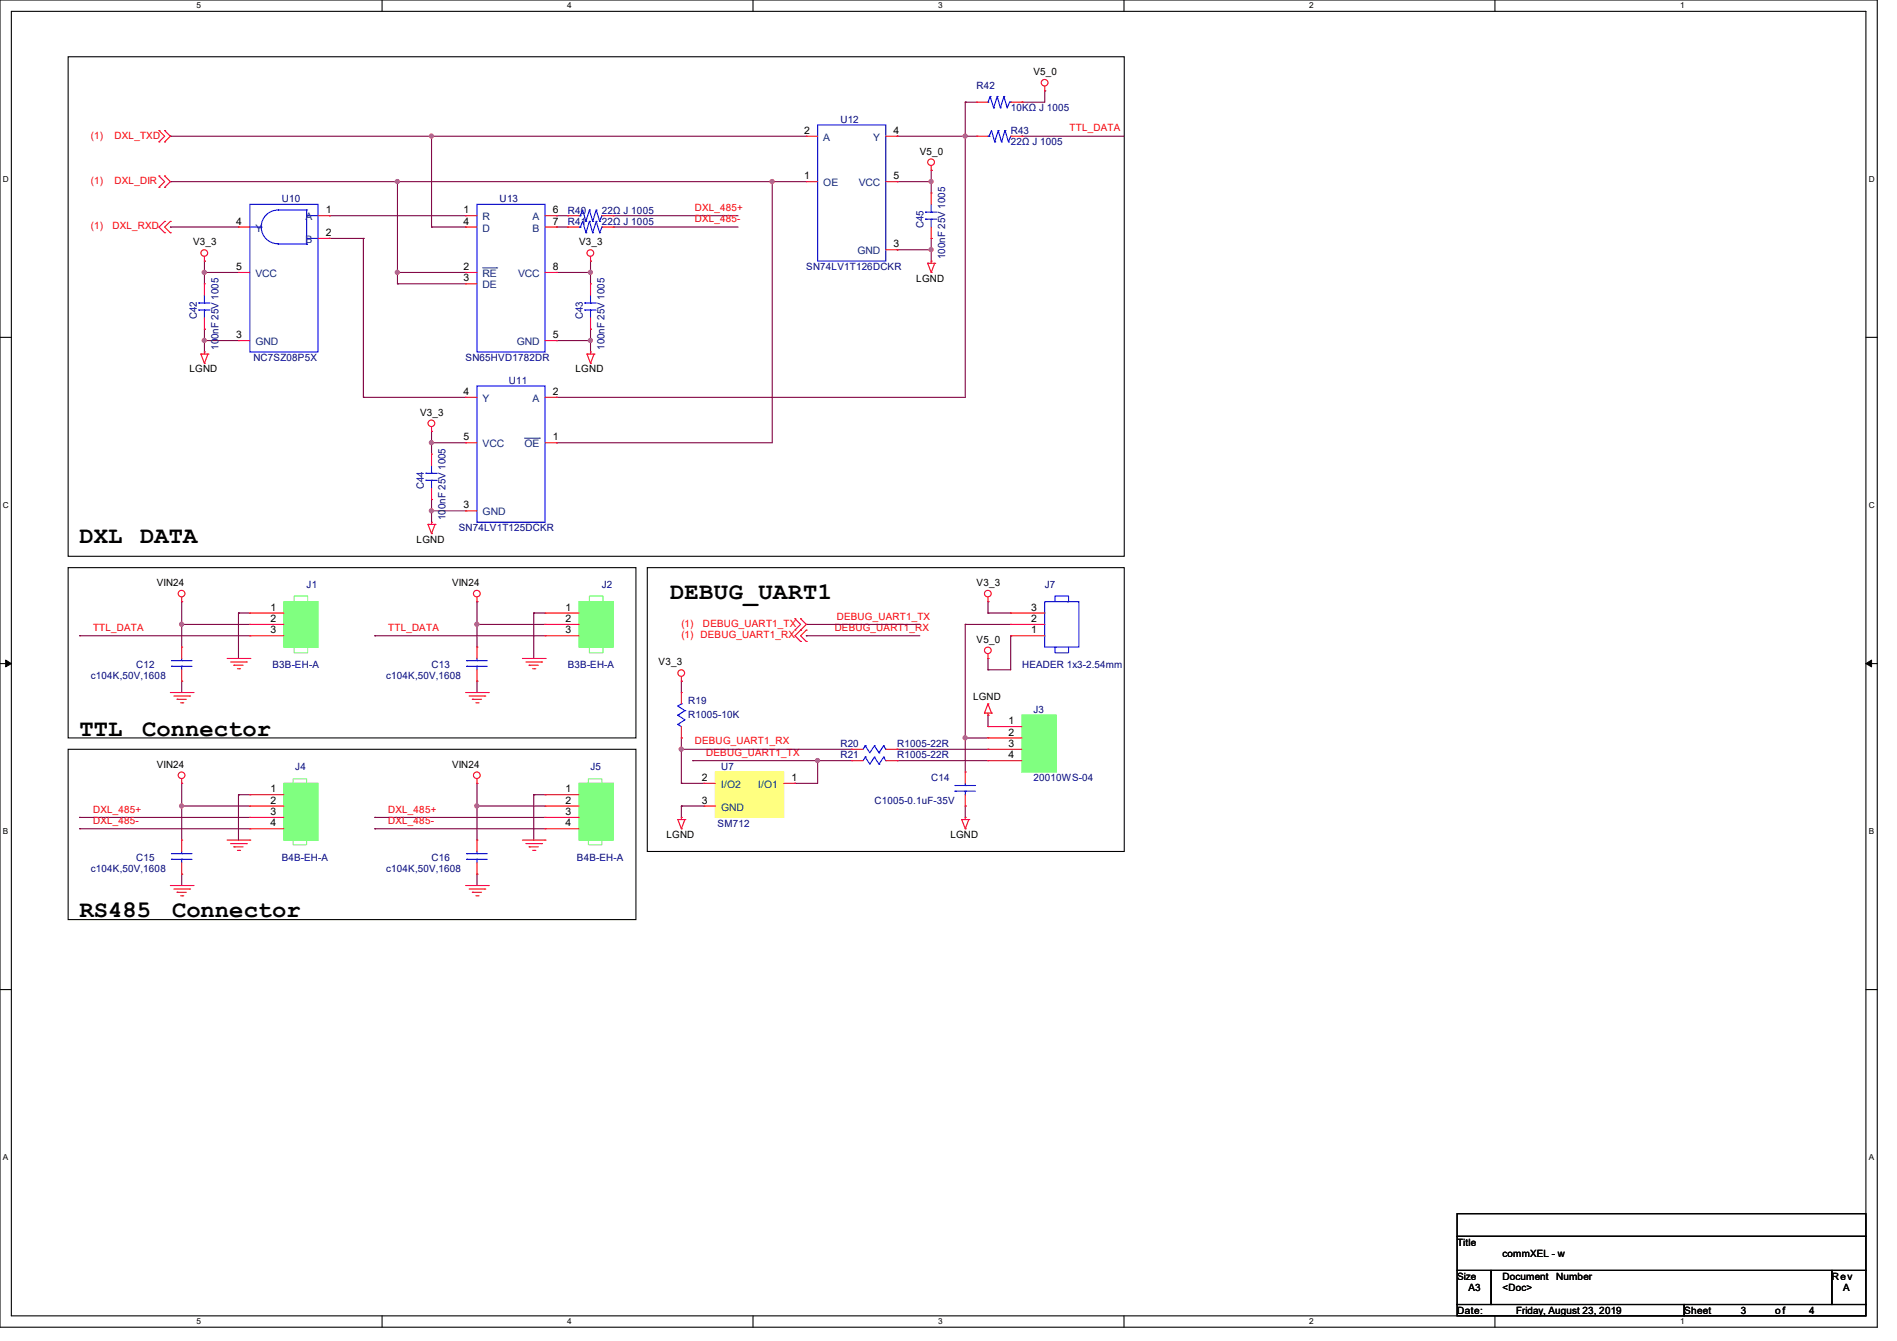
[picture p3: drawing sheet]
<svg xmlns="http://www.w3.org/2000/svg" width="297mm" height="210mm" viewBox="0 0 297 210" stroke-linecap="round" stroke-linejoin="round" font-family="sans-serif">
<path d="M0 0h293.9v207.9h-293.9zM1.8 1.8h290.3v204.3h-290.3z" fill="none" stroke="#000" stroke-width=".17"/>
<g fill="#fff">
<path d="M30.8 .2h.7v1.4h-.7z"/>
<path d="M30.8 206.2h.7v1.4h-.7z"/>
</g>
<path d="M59.8 0v1.8M59.8 206.1v1.8" fill="none" stroke="#000" stroke-width=".17"/>
<g fill="#fff">
<path d="M88.8 .2h.7v1.4h-.7z"/>
<path d="M88.8 206.2h.7v1.4h-.7z"/>
</g>
<path d="M117.9 0v1.8M117.9 206.1v1.8" fill="none" stroke="#000" stroke-width=".17"/>
<g fill="#fff">
<path d="M146.9 .2h.7v1.4h-.7z"/>
<path d="M146.9 206.2h.7v1.4h-.7z"/>
</g>
<path d="M176 0v1.8M176 206.1v1.8" fill="none" stroke="#000" stroke-width=".17"/>
<g fill="#fff">
<path d="M205 .2h.7v1.4h-.7z"/>
<path d="M205 206.2h.7v1.4h-.7z"/>
</g>
<path d="M234.1 0v1.8M234.1 206.1v1.8" fill="none" stroke="#000" stroke-width=".17"/>
<g fill="#fff">
<path d="M263.1 .2h.6v1.4h-.6z"/>
<path d="M263.1 206.2h.6v1.4h-.6z"/>
<path d="M.5 27.3h.9v1.4h-.9z"/>
<path d="M292.6 27.3h.9v1.4h-.9z"/>
<path d="M.5 78.4h.9v1.4h-.9z"/>
<path d="M292.6 78.4h.9v1.4h-.9z"/>
</g>
<path d="M0 52.8h1.8M292.1 52.8h1.8" fill="none" stroke="#000" stroke-width=".17"/>
<g fill="#fff">
<path d="M.5 129.5h.8v1.4h-.8z"/>
<path d="M292.6 129.5h.8v1.4h-.8z"/>
</g>
<path d="M0 103.9h1.8M292.1 103.9h1.8" fill="none" stroke="#000" stroke-width=".17"/>
<path d="M.9 103.4l.9 .5-.9 .5zM292.1 103.9l.9-.5v1z" fill="#000" stroke="#000" stroke-width=".16"/>
<g fill="#fff">
<path d="M.5 180.5h.8v1.4h-.8z"/>
<path d="M292.6 180.5h.8v1.4h-.8z"/>
</g>
<g fill="none" stroke="#000" stroke-width=".17">
<path d="M10.7 8.9h165.3v78.2h-165.3zM10.7 88.9h88.9v26.7h-88.9zM101.3 88.9h74.7v44.4h-74.7zM10.7 117.3h88.9v26.7h-88.9zM0 155h1.8M292.1 155h1.8M228.1 190.1h64v3.5h-64zM228.1 193.6h64v5.4h-64zM228.1 199h5.4v5.3h-5.4zM233.5 199h53.3v5.3h-53.3zM286.8 199h5.3v5.3h-5.3zM228.1 204.3h35.6v1.8h-35.6z"/>
<path d="M263.7 204.3h28.4v1.8h-28.4z"/>
</g>
<g fill="none" stroke="#800040" stroke-width=".17">
<path d="M151.1 16h.1M151.1 16v46.2h-64M151.1 16h1.8M160 16h.1M163.6 14.2h.1M163.6 14.2v1.8h-3.6M26.7 35.6h.1M26.7 28.4h.1M26.7 21.3h.1M26.7 35.6h10.6M26.7 28.4h99.5M26.7 21.3h99.5"/>
<path d="M51.6 33.8h.1M51.6 37.3h.1M51.6 33.8h21.3M51.6 37.3h5.3M56.9 37.3h.1M56.9 37.3v24.9M62.2 28.4h.1M62.2 28.4v16M67.6 21.3h.1M67.6 35.6h.1M67.6 35.6h5.3M67.6 21.3v14.3"/>
<path d="M87.1 33.8h.1M87.1 35.6h.1M87.1 35.6h1.8M87.1 33.8h1.8M96 33.8h.1M96 35.6h.1M96 35.6h19.6M96 33.8h19.6M120.9 28.4h.1M120.9 28.4v40.9h-33.8M140.5 28.4h.1M140.5 39.1h.1"/>
<path d="M140.5 21.3h.1M140.5 28.4h5.3M140.5 21.3h12.4M140.5 39.1h5.3M145.8 26.7h.1M145.8 28.4h.1M145.8 37.3h.1M145.8 39.1h.1M145.8 26.7v3.5M145.8 37.3v3.6M151.1 21.3h.1M160 21.3h.1"/>
<path d="M160 21.3h16M32 42.7h.1M32 40.9h.1M32 53.3h.1M32 51.6h.1M32 42.7h5.3M32 40.9v3.5M32 51.6v3.5M32 53.3h5.3M62.2 44.4h.1M62.2 42.7h.1M62.2 42.7h10.7"/>
<path d="M62.2 44.4h10.7M87.1 42.7h.1M87.1 53.3h.1M87.1 42.7h5.4M87.1 53.3h5.4M92.5 40.9h.1M92.5 42.7h.1M92.5 51.6h.1M92.5 53.3h.1M92.5 40.9v3.5M92.5 51.6v3.5M56.9 62.2h.1"/>
<path d="M56.9 62.2h16M67.6 78.2h.1M67.6 69.3h.1M67.6 67.6h.1M67.6 67.6v3.5M67.6 78.2v3.6M67.6 69.3h5.3M87.1 69.3h.1M87.1 62.2h.1M12.4 99.6h.1M12.4 99.6h26.7M28.4 94.2h.1"/>
<path d="M28.4 97.8h.1M28.4 94.2v7.1M28.4 97.8h10.7M37.3 96h.1M37.3 96h1.8M37.3 96v7.1M58.7 99.6h.1M58.7 99.6h26.6M67.6 80h.1M67.6 80h5.3M74.7 94.2h.1M74.7 97.8h.1"/>
<path d="M74.7 94.2v7.1M74.7 97.8h10.6M83.6 96h.1M83.6 96h1.7M83.6 96v7.1M126.2 99.6h.1M126.2 97.8h.1M126.2 97.8h17.8M126.2 99.6h17.8M151.1 97.8h.1M151.1 97.8h7.1M151.1 97.8v23.1"/>
<path d="M154.7 94.2h.1M154.7 96h.1M154.7 96h3.5M154.7 94.2v1.8M158.2 99.6h.1M158.2 99.6v5.3h-3.5M28.4 106.7h.1M28.4 106.7v1.8M74.7 106.7h.1M74.7 106.7v1.8M106.7 115.6h.1M106.7 106.7h.1"/>
<path d="M106.7 117.3h.1M106.7 106.7v1.8M106.7 115.6v7.1M106.7 117.3h26.6M108.5 119.1h.1M108.5 119.1h24.8M128 119.1h.1M128 119.1v3.6h-3.5M140.5 117.3h.1M140.5 119.1h.1M140.5 119.1h14.2M140.5 117.3h14.2"/>
<path d="M151.1 115.6h.1M151.1 115.6h3.6M154.7 103.1h.1M154.7 104.9h.1M154.7 112h.1M154.7 103.1v1.8M154.7 112v1.8M12.4 128h.1M12.4 129.8h.1M12.4 128h26.7M12.4 129.8h26.7M28.4 122.7h.1"/>
<path d="M28.4 126.2h.1M28.4 136.9h.1M28.4 122.7v8.9M28.4 136.9v1.8M28.4 126.2h10.7M37.3 124.5h.1M37.3 124.5v7.1M37.3 124.5h1.8M58.7 128h.1M58.7 129.8h.1M58.7 128h26.6M58.7 129.8h26.6"/>
<path d="M74.7 122.7h.1M74.7 126.2h.1M74.7 136.9h.1M74.7 122.7v8.9M74.7 136.9v1.8M74.7 126.2h10.6M83.6 124.5h.1M83.6 124.5v7.1M83.6 124.5h1.7M106.7 122.7h.1M106.7 126.2h.1M106.7 126.2h3.5"/>
<path d="M106.7 122.7h3.5M106.7 126.2v1.8M124.5 122.7h.1M151.1 126.2h.1M151.1 126.2v1.8"/>
</g>
<g fill="#f0f" stroke="#f0f" stroke-width=".17">
<circle cx="28.4" cy="97.8" r=".32"/>
<circle cx="74.7" cy="97.8" r=".32"/>
<circle cx="28.4" cy="126.2" r=".32"/>
<circle cx="74.7" cy="126.2" r=".32"/>
<circle cx="128" cy="119.1" r=".32"/>
<circle cx="151.1" cy="115.5" r=".32"/>
<circle cx="106.7" cy="117.3" r=".32"/>
<circle cx="32" cy="42.7" r=".32"/>
<circle cx="67.5" cy="80" r=".32"/>
<circle cx="67.5" cy="69.3" r=".32"/>
<circle cx="92.4" cy="42.7" r=".32"/>
<circle cx="92.4" cy="53.3" r=".32"/>
<circle cx="62.2" cy="42.7" r=".32"/>
<circle cx="120.9" cy="28.4" r=".32"/>
<circle cx="62.2" cy="28.4" r=".32"/>
<circle cx="145.8" cy="28.4" r=".32"/>
<circle cx="145.8" cy="39.1" r=".32"/>
<circle cx="67.5" cy="21.3" r=".32"/>
<circle cx="151.1" cy="21.3" r=".32"/>
<circle cx="32" cy="53.3" r=".32"/>
</g>
<g fill="none" stroke="#f00" stroke-width=".17">
<path d="M152.9 16h.1M152.9 16h1.8M158.2 16h1.8M160 16h.1M163.6 14.2h.1M163.6 13.5v.7M24.9 20.4h.1M24.9 22.2h.1M24.9 27.6h.1M24.9 29.3h.1M24.9 20.4l.9 .9-.9 .9M24.9 27.6l.9 .8-.9 .9"/>
<path d="M25.8 22.2h.1M25.8 20.4h.1M25.8 36.4h.1M25.8 34.7h.1M25.8 29.3h.1M25.8 27.6h.1M25.8 20.4l.9 .9-.9 .9M25.8 34.7l-.9 .9 .9 .8M25.8 27.6l.9 .8-.9 .9M26.7 36.4h.1M26.7 34.7h.1M26.7 34.7l-.9 .9 .9 .8"/>
<path d="M37.3 35.6h.1M37.3 35.6h1.8M49.8 33.8h1.8M49.8 37.3h1.8M51.6 33.8h.1M51.6 37.3h.1M72.9 33.8h.1M72.9 35.6h.1M72.9 35.6h1.8M72.9 33.8h1.8M85.3 35.6h1.8M85.3 33.8h1.8"/>
<path d="M87.1 33.8h.1M87.1 35.6h.1M88.9 35.6h.1M88.9 33.8h.1M88.9 35.6h1.8M88.9 33.8h1.8M94.2 35.6h1.8M94.2 33.8h1.8M96 35.6h.1M96 33.8h.1M126.2 28.4h.1M126.2 21.3h.1"/>
<path d="M126.2 28.4h1.8M126.2 21.3h1.8M138.7 28.4h1.8M138.7 21.3h1.8M138.7 39.1h1.8M140.5 39.1h.1M140.5 21.3h.1M140.5 28.4h.1M145.8 26.7h.1M145.8 30.2h.1M145.8 37.3h.1M145.8 26v.7"/>
<path d="M145.8 30.2v1.8M145.8 35.6v1.7M152.9 21.3h.1M152.9 21.3h1.8M158.2 21.3h1.8M160 21.3h.1M31.5 55.5h.1M31.5 55.5h1.1M31.5 55.5l.5 1.4M32 55.1h.1M32 56.9h.1M32 40.9h.1"/>
<path d="M32 44.4h.1M32 51.6h.1M32 40.2v.7M32 44.4v1.8M32 49.8v1.8M32 55.1v.4M32.6 55.5h.1M32.6 55.5l-.6 1.4M37.3 53.3h.1M37.3 42.7h.1M37.3 42.7h1.8M37.3 53.3h1.8"/>
<path d="M72.9 42.7h.1M72.9 44.4h.1M72.9 42.7h1.8M72.9 44.4h1.8M85.3 42.7h1.8M85.3 53.3h1.8M87.1 53.3h.1M87.1 42.7h.1M91.9 55.5h.1M91.9 55.5h1.1M91.9 55.5l.6 1.4M92.5 55.1h.1"/>
<path d="M92.5 56.9h.1M92.5 40.9h.1M92.5 44.4h.1M92.5 51.6h.1M92.5 40.2v.7M92.5 44.4v1.8M92.5 49.8v1.8M92.5 55.1v.4M93 55.5h.1M93 55.5l-.5 1.4M145.2 41.2h.1M145.2 41.2h1.1"/>
<path d="M145.2 41.2l.6 1.5M145.8 40.9h.1M145.8 42.7h.1M145.8 40.9v.3M146.3 41.2h.1M146.3 41.2l-.5 1.5M67.6 67.6h.1M67.6 71.1h.1M67.6 78.2h.1M67.6 66.8v.8M67.6 71.1v1.8M67.6 76.5v1.7"/>
<path d="M72.9 62.2h.1M72.9 69.3h.1M72.9 69.3h1.8M72.9 62.2h1.8M85.3 69.3h1.8M85.3 62.2h1.8M87.1 69.3h.1M87.1 62.2h.1M28.4 94.2h.1M28.4 93.5v.7M39.1 96h.1M39.1 97.8h.1"/>
<path d="M39.1 99.6h.1M39.1 96h5.3M39.1 97.8h5.3M39.1 99.6h5.3M67 82.1h.1M67 82.1h1.1M67 82.1l.6 1.5M67.6 81.8h.1M67.6 83.6h.1M67.6 81.8v.3M68.1 82.1h.1M68.1 82.1l-.5 1.5"/>
<path d="M72.9 80h.1M72.9 80h1.8M74.7 94.2h.1M74.7 93.5v.7M85.3 96h.1M85.3 97.8h.1M85.3 99.6h.1M85.3 96h5.4M85.3 97.8h5.4M85.3 99.6h5.4M124.5 96.9h.1M124.5 98.7h.1"/>
<path d="M124.5 96.9l.8 .9-.8 .9M125.3 98.7h.1M125.3 96.9h.1M125.3 96.9l.9 .9-1.7 1.8 .8 .9M126.2 98.7h.1M126.2 98.7l-.9 .9 .9 .9M154.7 94.2h.1M154.7 93.5v.7M158.2 99.6h.1M158.2 97.8h.1M158.2 96h.1M158.2 96h5.4"/>
<path d="M158.2 97.8h5.4M158.2 99.6h5.4M26.7 108.5h3.5M27.2 109h2.5M27.7 109.5h.1M27.7 109.5h1.5M28.3 110.1h.3M28.4 101.3h.1M28.4 106.7h.1M28.4 101.3v1.8M28.4 104.9v1.8M28.6 110.1h.1"/>
<path d="M29.7 109h.1M30.2 108.5h.1M35.6 103.1h3.5M36.1 103.7h2.5M36.6 104.2h.1M36.6 104.2h1.5M37.2 104.7h.3M37.5 104.7h.1M38.6 103.7h.1M39.1 103.1h.1M72.9 108.5h3.6M73.4 109h2.5"/>
<path d="M74 109.5h.1M74 109.5h1.4M74.5 110.1h.3M74.7 101.3h.1M74.7 106.7h.1M74.7 101.3v1.8M74.7 104.9v1.8M74.8 110.1h.1M75.9 109h.1M76.5 108.5h.1M81.8 103.1h3.5M82.3 103.7h2.5"/>
<path d="M82.8 104.2h.1M82.8 104.2h1.5M83.4 104.7h.3M83.7 104.7h.1M84.8 103.7h.1M85.3 103.1h.1M106.7 106.7h.1M106.7 115.6h.1M106.7 108.5h.1M106.7 106v.7M106.7 108.5v1.7M106.7 113.8v1.8"/>
<path d="M125.3 100.5h.1M126.2 100.5h.1M133.3 117.3h.1M133.3 119.1h.1M133.3 117.3h1.8M133.3 119.1h1.8M138.7 117.3h1.8M138.7 119.1h1.8M140.5 117.3h.1M140.5 119.1h.1M154.1 111.7h.1M154.1 111.7h1.1"/>
<path d="M154.7 112h.1M154.7 110.2h.1M154.7 103.1h.1M154.7 113.8h.1M154.7 115.6h.1M154.7 117.3h.1M154.7 119.1h.1M154.7 102.4v.7M154.7 111.7v.3M154.7 110.2l-.6 1.5M154.7 110.2l.5 1.5M154.7 117.3h5.3"/>
<path d="M154.7 119.1h5.3M154.7 113.8h5.3M154.7 115.6h5.3M155.2 111.7h.1M26.7 138.7h3.5M27.2 139.2h2.5M27.7 139.7h.1M27.7 139.7h1.5M28.4 122.7h.1M28.4 131.6h.1M28.4 136.9h.1M28.4 122v.7"/>
<path d="M28.4 131.6v1.7M28.4 135.1v1.8M29.7 139.2h.1M30.2 138.7h.1M35.6 131.6h3.5M36.1 132.1h2.5M36.6 132.6h.1M36.6 132.6h1.5M37.2 133.2h.3M37.5 133.2h.1M38.6 132.1h.1M39.1 131.6h.1"/>
<path d="M39.1 124.5h.1M39.1 126.2h.1M39.1 128h.1M39.1 129.8h.1M39.1 124.5h5.3M39.1 126.2h5.3M39.1 128h5.3M39.1 129.8h5.3M72.9 138.7h3.6M73.4 139.2h2.5M74 139.7h.1M74 139.7h1.4"/>
<path d="M74.7 122.7h.1M74.7 131.6h.1M74.7 136.9h.1M74.7 122v.7M74.7 131.6v1.7M74.7 135.1v1.8M75.9 139.2h.1M76.5 138.7h.1M81.8 131.6h3.5M82.3 132.1h2.5M82.8 132.6h.1M82.8 132.6h1.5"/>
<path d="M83.4 133.2h.3M83.7 133.2h.1M84.8 132.1h.1M85.3 131.6h.1M85.3 124.5h.1M85.3 126.2h.1M85.3 128h.1M85.3 129.8h.1M85.3 124.5h5.4M85.3 126.2h5.4M85.3 128h5.4M85.3 129.8h5.4"/>
<path d="M106.1 128.4h.1M106.1 128.4h1.1M106.1 128.4l.6 1.4M106.7 128h.1M106.7 129.8h.1M106.7 128v.4M107.2 128.4h.1M107.2 128.4l-.5 1.4M110.2 122.7h.1M110.2 126.2h.1M110.2 126.2h1.8M110.2 122.7h1.8"/>
<path d="M122.7 122.7h1.8M124.5 122.7h.1M150.6 128.4h.1M150.6 128.4h1.1M150.6 128.4l.5 1.4M151.1 128h.1M151.1 129.8h.1M151.1 120.9h.1M151.1 126.2h.1M151.1 120.9v1.8M151.1 124.5v1.7M151.1 128v.4"/>
<path d="M151.7 128.4h.1M151.7 128.4l-.6 1.4M28.3 140.3h.3M28.6 140.3h.1M74.5 140.3h.3M74.8 140.3h.1"/>
<circle cx="163.6" cy="13" r=".52"/>
<circle cx="32" cy="39.6" r=".52"/>
<circle cx="92.4" cy="39.6" r=".52"/>
<circle cx="145.8" cy="25.4" r=".52"/>
<circle cx="67.6" cy="66.3" r=".52"/>
<circle cx="28.4" cy="93" r=".52"/>
<circle cx="74.7" cy="93" r=".52"/>
<circle cx="154.7" cy="93" r=".52"/>
<circle cx="106.7" cy="105.4" r=".52"/>
<circle cx="154.7" cy="101.9" r=".52"/>
<circle cx="28.4" cy="121.4" r=".52"/>
<circle cx="74.7" cy="121.4" r=".52"/>
</g>
<g fill="none" stroke="#00f" stroke-width=".17">
<path d="M128 19.6h10.7v21.3h-10.7zM154.7 16h.1M155 15.1h.1M155 15.1l.6 1.8M155 15.1l-.3 .9M155.6 16.9h.1M156.1 15.1h.1M156.1 15.1l.5 1.8M156.1 15.1l-.5 1.8M156.6 16.9h.1M157.2 15.1h.1M157.2 15.1l.5 1.8 .4-.9"/>
<path d="M157.2 15.1l-.6 1.8M158.1 16h.1M158.2 16h.1M39.1 32h10.7v23.1h-10.7zM39.1 35.6h1.8M40.9 35.6h.1M43.6 38.2h4.4M48 32.9h-4.4a2.65 2.65 0 0 0-2.7 2.6 2.65 2.65 0 0 0 2.7 2.7M48 32.9h.1M48 38.2h.1M48 33.8h.1M48 37.3h.1"/>
<path d="M48 33.8h1.8M48 32.9v5.3M48 37.3h1.8M74.7 32h10.6v23.1h-10.6zM90.7 35.6h.1M90.7 33.8h.1M90.8 35.6h.1M90.8 33.8h.1M90.8 35.6l.4-.9 .5 1.7M90.8 33.8l.4-.9 .5 1.8M91.7 36.4h.1M91.7 34.7h.1"/>
<path d="M92.3 34.7h.1M92.3 32.9h.1M92.3 34.7l-.6 1.7M92.3 34.7l.5 1.7M92.3 32.9l-.6 1.8M92.3 32.9l.5 1.8M92.8 36.4h.1M92.8 34.7h.1M93.3 34.7h.1M93.3 32.9h.1M93.3 34.7l-.5 1.7M93.3 34.7l.6 1.7"/>
<path d="M93.3 32.9l-.5 1.8M93.3 32.9l.6 1.8M93.9 36.4h.1M93.9 34.7h.1M94.2 35.6h.1M94.2 33.8h.1M94.2 35.6l-.3 .8M94.2 33.8l-.3 .9M144.9 33.2h.1M144.9 34.3h.1M144.9 33.2h1.8M144.9 34.3h1.8"/>
<path d="M145.8 33.2h.1M145.8 34.3h.1M145.8 32v1.2M145.8 34.3v1.3M154.7 21.3h.1M154.7 21.3h.2M154.9 21.3h.1M154.9 21.3l.3-.9 .5 1.8M155.7 22.2h.1M156.3 20.4h.1M156.3 20.4l-.6 1.8M156.3 20.4l.5 1.8"/>
<path d="M156.8 22.2h.1M157.4 20.4h.1M157.4 20.4l-.6 1.8M157.4 20.4l.5 1.8M157.9 22.2h.1M158.2 21.3h.1M158.2 21.3l-.3 .9M31.1 47.5h.1M31.1 48.6h.1M31.1 47.5h1.8M31.1 48.6h1.8M32 47.5h.1"/>
<path d="M32 48.6h.1M32 46.2v1.3M32 48.6v1.2M91.6 47.5h.1M91.6 48.6h.1M91.6 47.5h1.7M91.6 48.6h1.7M92.5 47.5h.1M92.5 48.6h.1M92.5 46.2v1.3M92.5 48.6v1.2M66.7 74.1h.1"/>
<path d="M66.7 75.2h.1M66.7 74.1h1.8M66.7 75.2h1.8M67.6 74.1h.1M67.6 75.2h.1M67.6 72.9v1.2M67.6 75.2v1.3M74.7 60.5h10.6v21.3h-10.6zM163.6 94.2h5.3v7.1h-5.3zM165.2 94.2v-.9h2.1v.9h-.2M26.8 104.4h.1M26.8 103.5h.1"/>
<path d="M26.8 104.4h3.3M26.8 103.5h3.3M28.4 103.5h.1M28.4 104.4h.1M28.4 103.1v.4M28.4 104.4v.5M73.1 104.4h.1M73.1 103.5h.1M73.1 104.4h3.2M73.1 103.5h3.2M74.7 103.5h.1M74.7 104.4h.1"/>
<path d="M74.7 103.1v.4M74.7 104.4v.5M106.1 113.5h.1M106.1 112h.1M106.1 110.6h.1M106.1 113.5l.6 .3M106.1 112l1.1 .7-1.1 .8M106.1 110.6l1.1 .7M106.7 110.2h.1M106.7 110.2l-.6 .4M107.2 111.3h.1M107.2 111.3l-1.1 .7"/>
<path d="M135.5 116.8h.1M135.5 118.6h.1M135.5 116.8l-.4 .5M135.5 116.8l.7 1.1 .7-1.1M135.5 118.6l-.4 .5M135.5 118.6l.7 1.1 .7-1.1M136.9 116.8h.1M136.9 118.6h.1M136.9 116.8l.7 1.1M136.9 118.6l.7 1.1M137.6 117.9h.1M137.6 119.7h.1"/>
<path d="M138.3 116.8h.1M138.3 118.6h.1M138.3 116.8l-.7 1.1M138.3 116.8l.4 .5M138.3 118.6l-.7 1.1M138.3 118.6l.4 .5M138.7 117.3h.1M138.7 119.1h.1M165.4 101.3h-.2v.9h2.1v-.9M26.8 134.6h.1M26.8 133.7h.1M26.8 134.6h3.3"/>
<path d="M26.8 133.7h3.3M28.4 133.7h.1M28.4 134.6h.1M28.4 133.3v.4M28.4 134.6v.5M73.1 134.6h.1M73.1 133.7h.1M73.1 134.6h3.2M73.1 133.7h3.2M74.7 133.7h.1M74.7 134.6h.1M74.7 133.3v.4"/>
<path d="M74.7 134.6v.5M149.5 123.9h.1M149.5 123h.1M149.5 123.9h3.2M149.5 123h3.2M151.1 123h.1M151.1 123.9h.1M151.1 122.7v.3M151.1 123.9v.6"/>
</g>
<path d="M75.6 42h2.2M77.8 42h.1M82.1 68.6h2.4M84.5 68.6h.1" fill="none" stroke="#004080" stroke-width=".16"/>
<g fill="none" stroke="#80ff80" stroke-width=".17">
<path d="M44.4 94.2h5.4v7.1h-5.4zM46.2 94.2h-.1v-.9h2.1v.9M90.7 94.2h5.3v7.1h-5.3zM92.5 94.2h-.2v-.9h2.1v.9M46.1 101.3v.9h2.1v-.9h-.2M92.3 101.3v.9h2.1v-.9h-.2M160 112h5.4v8.9h-5.4zM44.4 122.7h5.4v8.9h-5.4zM45.9 131.6v.7h2.1v-.7M45.9 122.7v-.7h2.1v.7M90.7 122.7h5.3v8.9h-5.3zM92.1 131.6v.7h2.1v-.7"/>
<path d="M92.1 122.7v-.7h2.1v.7"/>
</g>
<g fill="#80ff80" stroke="#80ff80" stroke-width=".17">
<path d="M90.7 94.2h5.3v7.1h-5.3z" fill-rule="evenodd"/>
<path d="M44.4 122.7h5.4v8.9h-5.4z" fill-rule="evenodd"/>
<path d="M90.7 122.7h5.3v8.9h-5.3z" fill-rule="evenodd"/>
<path d="M44.4 94.2h5.4v7.1h-5.4z" fill-rule="evenodd"/>
<path d="M160 112h5.4v8.9h-5.4z" fill-rule="evenodd"/>
</g>
<path d="M112 120.9h10.7v7.1h-10.7z" fill="none" stroke="#ffff80" stroke-width=".17"/>
<path d="M112 120.9h10.7v7.1h-10.7z" fill-rule="evenodd" fill="#ffff80" stroke="#ffff80" stroke-width=".17"/>
<g font-size="3.7">
<text x="12.4" y="85">DXL</text>
<text x="21.9" y="85">DATA</text>
<text x="104.9" y="93.9">DEBUG_UART1</text>
<text x="12.4" y="115.2">TTL</text>
<text x="22.3" y="115.2">Connector</text>
<text x="12.4" y="143.6">RS485</text>
<text x="26.9" y="143.6">Connector</text>
</g>
<g font-size="1.6">
<text x="161.8" y="11.8">V5_0</text>
<text x="125.9" y="21">2</text>
<text x="139.9" y="21">4</text>
<text x="125.9" y="28.1">1</text>
<text x="139.9" y="28.1">5</text>
<text x="144" y="24.2">V5_0</text>
<text x="37" y="35.2">4</text>
<text x="51" y="33.4">1</text>
<text x="72.6" y="33.4">1</text>
<text x="72.6" y="35.2">4</text>
<text x="86.6" y="33.4">6</text>
<text x="86.6" y="35.2">7</text>
<text x="30.2" y="38.4">V3_3</text>
<text x="51" y="37">2</text>
<text x="90.7" y="38.4">V3_3</text>
<text x="139.9" y="38.7">3</text>
<text x="37" y="42.3">5</text>
<text x="72.6" y="42.3">2</text>
<text x="72.6" y="44.1">3</text>
<text x="86.6" y="42.3">8</text>
<text x="143.5" y="44.1">LGND</text>
<text x="37" y="53">3</text>
<text x="86.6" y="53">5</text>
<text x="29.7" y="58.3">LGND</text>
<text x="90.1" y="58.3">LGND</text>
<text x="65.8" y="65.1">V3_3</text>
<text x="72.6" y="61.8">4</text>
<text x="86.6" y="61.8">2</text>
<text x="72.6" y="69">5</text>
<text x="86.6" y="69">1</text>
<text x="72.6" y="79.6">3</text>
<text x="65.2" y="85">LGND</text>
<text x="24.6" y="91.8">VIN24</text>
<text x="42.3" y="95.6">1</text>
<text x="70.8" y="91.8">VIN24</text>
<text x="88.6" y="95.6">1</text>
<text x="152.9" y="91.8">V3_3</text>
<text x="161.5" y="95.6">3</text>
<text x="42.3" y="97.4">2</text>
<text x="42.3" y="99.2">3</text>
<text x="88.6" y="97.4">2</text>
<text x="88.6" y="99.2">3</text>
<text x="152.9" y="100.7">V5_0</text>
<text x="161.5" y="99.2">1</text>
<text x="161.5" y="97.4">2</text>
<text x="103.1" y="104.2">V3_3</text>
<text x="152.4" y="109.6">LGND</text>
<text x="157.9" y="113.4">1</text>
<text x="157.9" y="115.2">2</text>
<text x="157.9" y="117">3</text>
<text x="157.9" y="118.7">4</text>
<text x="24.6" y="120.2">VIN24</text>
<text x="42.3" y="124.1">1</text>
<text x="42.3" y="125.9">2</text>
<text x="70.8" y="120.2">VIN24</text>
<text x="88.6" y="124.1">1</text>
<text x="88.6" y="125.9">2</text>
<text x="109.9" y="122.3">2</text>
<text x="109.9" y="125.9">3</text>
<text x="123.9" y="122.3">1</text>
<text x="42.3" y="127.6">3</text>
<text x="42.3" y="129.4">4</text>
<text x="88.6" y="127.6">3</text>
<text x="88.6" y="129.4">4</text>
<text x="104.4" y="131.2">LGND</text>
<text x="148.8" y="131.2">LGND</text>
<text x="228.1" y="195.1">Title</text>
<text x="235.2" y="196.8">commXEL - w</text>
<text x="228.1" y="200.4">Size</text>
<text x="229.9" y="202.2">A3</text>
<text x="235.2" y="200.4">Document</text>
<text x="235.2" y="202.2">&lt;Doc&gt;</text>
<text x="243.7" y="200.4">Number</text>
<text x="286.8" y="200.4">Rev</text>
<text x="288.6" y="202.2">A</text>
<text x="228.1" y="205.7">Date:</text>
<text x="237.4" y="205.7">Friday, August 23, 2019</text>
<text x="263.7" y="205.7">Sheet</text>
<text x="272.6" y="205.7">3</text>
<text x="277.9" y="205.7">o f</text>
<text x="283.2" y="205.7">4</text>
</g>
<g font-size="1.6" fill="#000080">
<text x="152.9" y="13.9">R42</text>
<text x="158.2" y="17.4">10KΩ J 1005</text>
<text x="131.6" y="19.2">U12</text>
<text x="158.2" y="21">R43</text>
<text x="158.2" y="22.8">22Ω J 1005</text>
<text x="44.1" y="31.7">U10</text>
<text x="78.2" y="31.7">U13</text>
<text x="88.9" y="35.2">R41</text>
<text x="88.9" y="33.4">R40</text>
<text x="94.2" y="35.2">22Ω J 1005</text>
<text x="94.2" y="33.4">22Ω J 1005</text>
<text x="144.6" y="35.7" transform="rotate(-90 144.6 35.7)">C45</text>
<text x="148" y="40.6" transform="rotate(-90 148 40.6)">100nF 25V 1005</text>
<text x="126.2" y="42.3">SN74LV1T126DCKR</text>
<text x="30.8" y="50" transform="rotate(-90 30.8 50)">C42</text>
<text x="91.3" y="50" transform="rotate(-90 91.3 50)">C43</text>
<text x="34.2" y="54.8" transform="rotate(-90 34.2 54.8)">100nF 25V 1005</text>
<text x="39.7" y="56.6">NC7SZ08P5X</text>
<text x="72.9" y="56.6">SN65HVD1782DR</text>
<text x="94.7" y="54.8" transform="rotate(-90 94.7 54.8)">100nF 25V 1005</text>
<text x="79.7" y="60.1">U11</text>
<text x="66.4" y="76.6" transform="rotate(-90 66.4 76.6)">C44</text>
<text x="69.8" y="81.4" transform="rotate(-90 69.8 81.4)">100nF 25V 1005</text>
<text x="71.8" y="83.2">SN74LV1T125DCKR</text>
<text x="48" y="92.1">J1</text>
<text x="94.2" y="92.1">J2</text>
<text x="163.6" y="92.1">J7</text>
<text x="14.2" y="106.3">c104K,50V,1608</text>
<text x="21.3" y="104.6">C12</text>
<text x="42.7" y="104.6">B3B-EH-A</text>
<text x="60.5" y="106.3">c104K,50V,1608</text>
<text x="67.6" y="104.6">C13</text>
<text x="88.9" y="104.6">B3B-EH-A</text>
<text x="160" y="104.6">HEADER 1x3-2.54mm</text>
<text x="107.7" y="110.2">R19</text>
<text x="107.7" y="112.4">R1005-10K</text>
<text x="161.8" y="111.7">J3</text>
<text x="131.6" y="117">R20</text>
<text x="131.6" y="118.8">R21</text>
<text x="140.5" y="117">R1005-22R</text>
<text x="140.5" y="118.8">R1005-22R</text>
<text x="46.2" y="120.6">J4</text>
<text x="92.5" y="120.6">J5</text>
<text x="112.9" y="120.6">U7</text>
<text x="136.9" y="125.9">C1005-0.1uF-35V</text>
<text x="145.8" y="122.3">C14</text>
<text x="161.8" y="122.3">20010WS-04</text>
<text x="112.4" y="129.5">SM712</text>
<text x="14.2" y="136.6">c104K,50V,1608</text>
<text x="21.3" y="134.8">C15</text>
<text x="44.1" y="134.8">B4B-EH-A</text>
<text x="60.5" y="136.6">c104K,50V,1608</text>
<text x="67.6" y="134.8">C16</text>
<text x="90.3" y="134.8">B4B-EH-A</text>
</g>
<g font-size="1.6" fill="#f00">
<text x="14.2" y="21.7">(1)</text>
<text x="17.9" y="21.7">DXL_TXD</text>
<text x="167.5" y="20.6">TTL_DATA</text>
<text x="14.2" y="28.8">(1)</text>
<text x="17.9" y="28.8">DXL_DIR</text>
<text x="14.2" y="35.9">(1)</text>
<text x="17.6" y="35.9">DXL_RXD</text>
<text x="108.8" y="33">DXL_485+</text>
<text x="108.8" y="34.8">DXL_485-</text>
<text x="14.6" y="98.8">TTL_DATA</text>
<text x="60.8" y="98.8">TTL_DATA</text>
<text x="106.7" y="99.9">(1)</text>
<text x="106.7" y="98.2">(1)</text>
<text x="109.7" y="99.9">DEBUG_UART1_RX</text>
<text x="110.1" y="98.2">DEBUG_UART1_TX</text>
<text x="130.7" y="98.8">DEBUG_UART1_RX</text>
<text x="131" y="97">DEBUG_UART1_TX</text>
<text x="108.8" y="116.6">DEBUG_UART1_RX</text>
<text x="110.6" y="118.4">DEBUG_UART1_TX</text>
<text x="14.6" y="127.3">DXL_485+</text>
<text x="14.6" y="129">DXL_485-</text>
<text x="60.8" y="127.3">DXL_485+</text>
<text x="60.8" y="129">DXL_485-</text>
</g>
<g font-size="1.6" fill="#004080">
<text x="128.9" y="22.1">A</text>
<text x="136.7" y="22.1">Y</text>
<text x="128.9" y="29.2">OE</text>
<text x="134.4" y="29.2">VCC</text>
<text x="47.8" y="34.5">A</text>
<text x="75.6" y="34.5">R</text>
<text x="83.4" y="34.5">A</text>
<text x="40" y="36.3">Y</text>
<text x="47.8" y="38.1">B</text>
<text x="75.6" y="36.3">D</text>
<text x="83.4" y="36.3">B</text>
<text x="134.2" y="39.8">GND</text>
<text x="40" y="43.4">VCC</text>
<text x="75.6" y="43.4">RE</text>
<text x="75.6" y="45.2">DE</text>
<text x="81.1" y="43.4">VCC</text>
<text x="40" y="54.1">GND</text>
<text x="80.9" y="54.1">GND</text>
<text x="75.6" y="63">Y</text>
<text x="83.4" y="63">A</text>
<text x="75.6" y="70.1">VCC</text>
<text x="82.1" y="70.1">OE</text>
<text x="75.6" y="80.7">GND</text>
<text x="112.9" y="123.4">I/O2</text>
<text x="118.7" y="123.4">I/O1</text>
<text x="112.9" y="127">GND</text>
</g>
<g font-size="1.3">
<text x="30.8" y="1.3">5</text>
<text x="88.8" y="1.3">4</text>
<text x="146.9" y="1.3">3</text>
<text x="205" y="1.3">2</text>
<text x="263.1" y="1.3">1</text>
<text x=".5" y="28.4">D</text>
<text x="292.6" y="28.4">D</text>
<text x=".5" y="79.5">C</text>
<text x="292.6" y="79.5">C</text>
<text x=".5" y="130.6">B</text>
<text x="292.6" y="130.6">B</text>
<text x=".5" y="181.7">A</text>
<text x="292.6" y="181.7">A</text>
<text x="30.8" y="207.4">5</text>
<text x="88.8" y="207.4">4</text>
<text x="146.9" y="207.4">3</text>
<text x="205" y="207.4">2</text>
<text x="263.1" y="207.4">1</text>
</g>
</svg>
